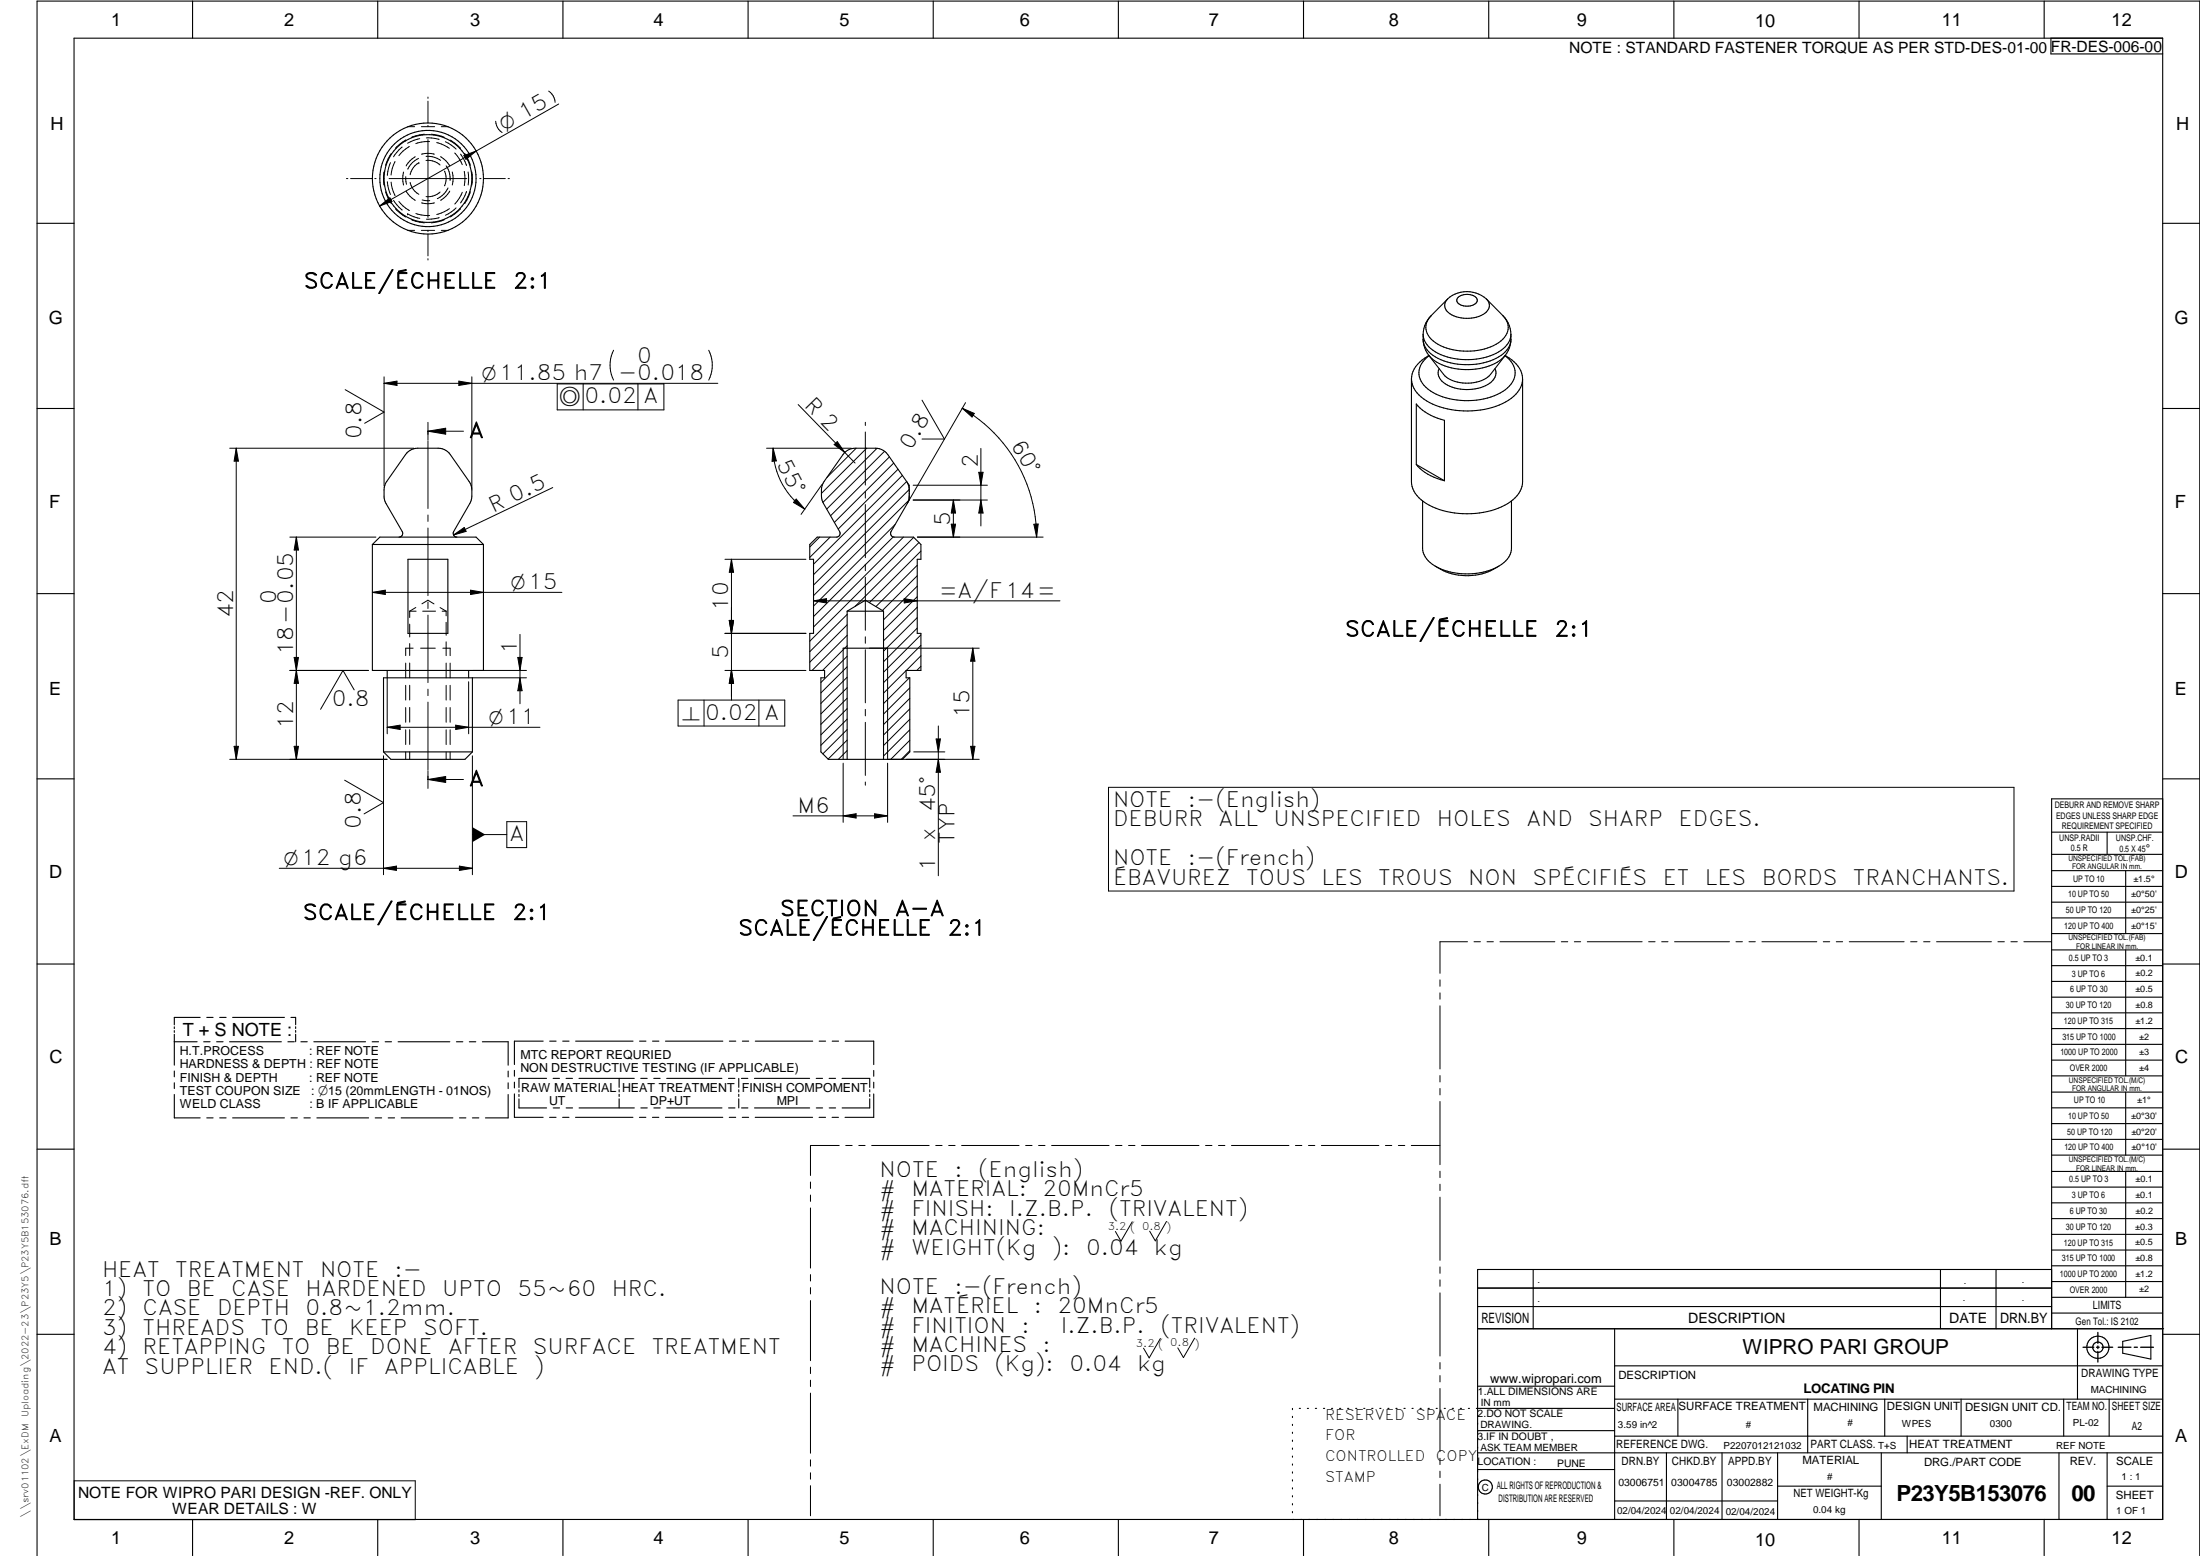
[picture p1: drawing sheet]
<svg xmlns="http://www.w3.org/2000/svg" width="594mm" height="420mm" viewBox="0 0 594 420" stroke-linecap="round" stroke-linejoin="round" font-family="sans-serif">
<g fill="none" stroke="#000" stroke-width=".3">
<path d="M20 10.3h564v400h-564zM52 .3v10M102 .3v10M152 .3v10M202 .3v10M252 .3v10M302 .3v10M352 .3v10M402 .3v10M452 .3v10M502 .3v10M552 .3v10"/>
<path d="M553.8 10.3v4.3h30.2M10 60.3h10M584 60.3h10M384.3 90.3v1.4M384.3 91.7l.4 2.2 1.1 2.1M384.3 90.3a6.3 6.3 0 0 0 4 5.1 18.4 18.4 0 0 0 17.1-.8 5.4 5.4 0 0 0 2.6-4.3M385.8 95.9a14 14 0 0 0 11.8 3.9 12.7 12.7 0 0 0 8.9-3.9l-4 5.2a9.6 9.6 0 0 1-9.6 1.9l-1.8-.8-.9-.7zM385.9 96a8 8 0 0 0-4.8 6.3M385.9 96.1a5.2 5.2 0 0 0-1.8 7.4 13.7 13.7 0 0 0 10.4 4.6 17.6 17.6 0 0 0 12.6-3.4 5 5 0 0 0-.1-8.1l-.6-.5M386.5 85.2a4.5 4.5 0 0 0 1.1 7.3 16.8 16.8 0 0 0 17.7-.4 4.3 4.3 0 0 0 .5-6.9M386.5 85.2l-1.4 2-.6 1.5-.2 1.6M388.6 99.5a3.5 3.5 0 0 0 2.3 4.5 11.8 11.8 0 0 0 11.9-.9 3 3 0 0 0 .9-3.6"/>
<path d="M390.9 80.8l-4.4 4.4M393.8 80.3a3.8 3.8 0 0 1 5 .2 1.38 1.38 0 0 1-1.3 2 3.5 3.5 0 0 1-4.1-1.1v-.6zM401.4 80.7a7.9 7.9 0 0 0-10.5 .1M401.4 80.7a2.48 2.48 0 0 1-.9 4.2 8.8 8.8 0 0 1-9.7-.8 2.28 2.28 0 0 1 .1-3.3M401.4 80.8l4.4 4.4M405.8 85.2l1.4 2 .6 1.5 .2 1.6M406.4 96a8 8 0 0 1 4.7 6l.1 28.1a7.6 7.6 0 0 1-4.8 6.3 23.1 23.1 0 0 1-22-.9 6.9 6.9 0 0 1-3.3-5.4v-27.8M408 90.3v1.4M408 91.7l-.4 2.2-1.1 2.1M408 91.7a6.2 6.2 0 0 1-4 5.1 18 18 0 0 1-17.7-1.3l-.9-1-.7-1.1-.4-1.7M10 110.3h10M381.1 102.3a7.6 7.6 0 0 0 4.9 6.4 23.4 23.4 0 0 0 21.4-.6 7.5 7.5 0 0 0 3.7-5.4"/>
<path d="M584 110.3h10M228 122.3l1.3-.9 1.1-.3 6-.1 1.6 .4 1 .5 .7 .8 5.1 7.3a6.9 6.9 0 0 1 .2 6l-4.4 7.5-.1 .6 .2 .6 .5 .3h5.5l2 2v4h-1v20h1v10h-4v2h1v20l-2 2h-20l-2-2v-20h1v-2h-4v-10h1v-20h-1v-4l2-2h5.5l.4-.3 .3-.6-.2-.6-4.3-7.5a6.8 6.8 0 0 1 .1-6zM382.5 125.4a13.8 13.8 0 0 0 7.6 4.4M382.5 125.4v-16.3a13.9 13.9 0 0 0 7.6 4.4v16.3M382.5 125.4l7.6 4.4M408.2 135.3v12.7a6.3 6.3 0 0 1-4.1 5.2 18.1 18.1 0 0 1-17.9-1.3l-1.4-1.6-.6-1.7-.1-13.3M100.6 147h29.9M100.6 147l2-2h26l1.9 2M110.2 151h10.7v20h-10.7zM123.4 145l-.6-.1-.4-.5 .1-.9 4.4-7.5a6.8 6.8 0 0 0-.2-6l-5.1-7.3-1.2-1.1-1.5-.5-6.1-.1-1.6 .4-1.3 .9-5.5 7.7a6.9 6.9 0 0 0-.2 6l4.4 7.5 .1 .9-.4 .5-.5 .1M130.5 147v34h-29.9v-34M404.6 152.9a15.5 15.5 0 0 1-16.9 0"/>
<path d="M10 160.3h10M227.7 175h12M228.8 165v40M228.8 165h9.8M238.6 165v40M238.6 165l-4.9-2.9-4.9 2.9M584 160.3h10M104.6 181v2M126.5 181v2M10 210.3h10M103.6 203h24M103.6 203v-20h24v20"/>
<path d="M103.6 203l2 2h20l2-2M584 215.7h-30v143.1M584 210.3h10M554 230.7h30M554 224.7h30M554 235.1h30M554 239.4h30M569 224.7v6M574 235.1v17M554 243.6h30M554 247.9h30M554 252.1h30"/>
<path d="M554 256.5h30M574 256.5v34M10 260.3h10M47.1 277.3v.4M47.1 278.3v.5M47.1 279.3v8.3M54.1 274.7h-7v2M55.8 274.7h1.7M59.3 274.7h1.8M62.8 274.7h14M78.6 274.7h1.2v2M79.8 277.2v.5"/>
<path d="M79.8 278.3v.4M79.8 279.3v2M554 260.8h30M554 265h30M554 269.3h30M554 273.5h30M554 277.7h30M584 260.3h10M47.1 289.2v1.6M47.1 292.4v1.5M47.1 295.5v6.4h7M47.1 281.3h6.1"/>
<path d="M55 281.3h1.7M58.5 281.3h1.7M62 281.3h14M77.7 281.3h1.8M81.3 281.3h1.7M84.7 281.3h14M100.5 281.3h1.7M104 281.3h1.7M107.5 281.3h14M123.2 281.3h1.8M126.7 281.3h1.8M130.3 281.3h6.9v6.3"/>
<path d="M137.2 289.2v1.6M137.2 292.4v1.6M137.2 295.6v6.3h-6.1M138.9 289v1.6M138.9 292.2v1.6M138.9 295.4v6.3h7.8M140.1 296.7v2.5h7.5M140.1 294.3v.6M140.1 295.5v.6M146.7 281.1h-7.8v6.3M147.6 291.2h-7.5v2.4M148.4 281.1h1.8"/>
<path d="M149.4 291.2h1.7M149.4 299.2h1.7M151.9 281.1h1.8M152.9 291.2h1.7M152.9 299.2h1.7M155.4 281.1h15.5M156.4 291.2h14.9M156.4 299.2h14.9M167.2 291.2v2.4M167.2 294.3v.6M167.2 295.5v.6M167.2 296.7v2.5"/>
<path d="M172.7 281.1h1.7M173 291.2h1.8M173.1 299.2h1.7M176.2 281.1h1.7M176.5 291.2h1.8M176.6 299.2h1.7M179.7 281.1h15.5M180 291.2h14.9M180.1 299.2h14.9M196.7 291.2h1.8M196.7 299.2h1.8M196.9 281.1h1.8"/>
<path d="M199.5 291.2v2.4M199.5 294.3v.6M199.5 295.5v.6M199.5 296.7v2.5M200.2 291.2h1.7M200.2 299.2h1.8M200.5 281.1h1.7M203.7 291.2h14.9M203.7 299.2h14.9M204 281.1h15.4M220.4 291.2h1.7M220.4 299.2h1.7"/>
<path d="M221.2 281.1h1.7M223.9 291.2h1.7M223.9 299.2h1.8M224.7 281.1h1.7M227.4 291.2h7.5v2.4M228.2 281.1h7.7v6.4M234.9 294.3v.6M234.9 295.5v.6M234.9 296.7v2.5h-7.5M235.9 289.1v1.5M235.9 292.2v1.6M235.9 295.4v6.3h-7.7"/>
<path d="M554 282h30M554 286.3h30M554 290.5h30M554 294.9h30M554 299.1h30M574 294.9v17M10 310.3h10M55.8 301.9h1.7M59.3 301.9h1.8M62.8 301.9h14M78.6 301.9h1.7M82.1 301.9h1.7"/>
<path d="M85.6 301.9h13.9M101.3 301.9h1.8M104.8 301.9h1.7M108.3 301.9h14M124.1 301.9h1.7M127.6 301.9h1.7M148.4 301.7h1.7M151.9 301.7h1.7M155.4 301.7h15.5M172.7 301.7h1.7M176.2 301.7h1.7M179.7 301.7h15.5"/>
<path d="M196.9 301.7h1.8M200.4 301.7h1.8M203.9 301.7h15.5M221.2 301.7h1.7M224.7 301.7h1.7M554 303.4h30M554 307.7h30M554 311.9h30M554 316.3h30M574 316.3v34M584 310.3h10M554 320.5h30"/>
<path d="M554 324.8h30M554 329.1h30M554 333.3h30M554 337.5h30M399 358.8h185.3M399 352.8h155M399 347.8h155M414 342.8v16M436 358.8v51.5M524 342.8v16M539 342.8v16M554 342.8h-155v67.5"/>
<path d="M554 341.8h30M554 346.1h30M554 350.3h30M554 354.6h30M561 358.8v19M10 360.3h10M399 374.3h37M436 368.8h148M436 377.8h148M453.1 377.8v10M488.1 377.8v14.5M508.9 377.8v10"/>
<path d="M529.6 377.8v10M557.3 377.8v10M569.5 377.8v10M573.2 362.2l7.6-1.6v6.4l-7.6-1.6zM584 360.3h10M349 380.3v.3M349 382.4v.4M349 384.6v.3M349 386.7v.4M349 388.9v.3M349 391v.4M349 393.2v.3"/>
<path d="M349 395.3v.3M349 397.4v.4M349 399.6v.3M350.9 380.3h.3M353 380.3h.3M355.2 380.3h.3M357.4 380.3h.3M359.6 380.3h.3M361.7 380.3h.3M363.9 380.3h.3M366.1 380.3h.3M368.3 380.3h.3"/>
<path d="M370.4 380.3h.3M372.6 380.3h.3M374.8 380.3h.3M376.9 380.3h.4M379.1 380.3h.3M381.3 380.3h.3M383.4 380.3h.4M385.6 380.3h.4M387.8 380.3h.3M390 380.3h.3M392.1 380.3h.4M394.3 380.3h.4"/>
<path d="M396.5 380.3h.3M399 396.8h37M399 392.3h185M399 386.3h37M436 387.8h148M436 380.3h-37.3M450 392.3v18M465 392.3v18M480 392.3v18M508 392.3v18M515 387.8v4.5M556 392.3v18"/>
<path d="M569 392.3v18M52 410.3v9.8M102 410.3v9.8M152 410.3v9.8M202 410.3v9.8M252 410.3v9.8M302 410.3v9.8M349 401.7v.4M349 403.9v.3M349 406v.4M349 408.2v.3M352 410.3v9.8"/>
<path d="M402 410.3v9.8M436 405.3h44M452 410.3v9.8M480 401.3h28M502 410.3v9.8M552 410.3v9.8M569 401.3h15M10 420.1v-419.8h584v419.8"/>
<circle cx="115.6" cy="48.2" r="15"/>
<circle cx="115.6" cy="48.2" r="13"/>
<circle cx="115.6" cy="48.2" r="11.8"/>
<circle cx="566.5" cy="363.8" r="1.4"/>
<circle cx="566.5" cy="363.8" r="3"/>
<circle cx="401.1" cy="401.5" r="1.91"/>
</g>
<g fill="none" stroke="#000" stroke-width=".27">
<path d="M108.6 39.7l-2.3 2.6M109.6 37.8h.1M109.6 37.8l-2.8 2.2M110.2 34.2h1.8M110.5 39.6l-1.7 1.2-1.1 1.2M113.3 37.4l-1.5 .5-1.7 .8M113.8 34.2h3.6M114.6 36.3l-3.4 .7M115.1 37.2l1.4 .1 2.1 .3M115.6 26.2v.4M115.6 27.3v5.8M115.6 33.9v.3"/>
<path d="M115.6 37.7v21M116 38.2l-2.3 .2-1.4 .4M116.5 36.2l3.4 .8M117.9 38.5l2.1 .8 1.3 .7M119.2 34.2h1.7M120.3 38.3l1.6 .9 1.3 1.1M121.6 37.8l2.7 2.2M133.9 32.7l.5 1.8 1.2 1.3M148.2 24.6l1.2 1.3 .5 1.7M150.9 28.1l-48.4 27.5M93.5 48.2h.4M94.7 48.2h5.8"/>
<path d="M101.2 48.2h.4M102.5 55.6l2.8-2.2 .5 1zM103.7 46.4l-.1 2.3 .1 1.3M104.1 51.8l.7 1.8 .9 1.4M104.6 49.1l.3 2 .5 1.4M105.1 48.2h21M105.4 43.9l-.5 1.5-.3 1.9M105.6 49.2l.3 1.7 .8 1.9M105.6 41.5l-.8 1.4-.7 1.8M106.3 54.1l.8 1.2 1.5 1.4M106.7 43.6l-.8 1.9-.3 1.8M106.8 56.4l2.8 2.2"/>
<path d="M107.7 54.4l1.1 1.2 1.8 1.3M109 46.5l-.3 1.7 .3 1.8M109.6 47.7l.2 2.1M109.7 51.6l1 1.4 1.5 1.1M110.1 57.7l1.7 .8 1.6 .5M110.1 57.7h.1M110.8 49.3l.8 1.9 1.5 1.3M111.2 59.4l1.1 .4 2.4 .4M112.1 42.3l-1.4 1.1-1 1.4M112.3 57.7l1.4 .3 2.3 .2M113 42.8l-1.6 1.1-1.3 1.8M113.1 43.9h.1"/>
<path d="M113.1 43.9l-1.5 1.3-.8 2M113.8 54.8l1.8 .2 1.7-.2M114 54l2.1 .2M115 43.3l1.8 .2 1.2 .4 .8 .7M115.1 42.2l2.3 .3 1.6 .8M117.3 41.6l-1.7-.2-1.8 .2M118.6 58.8l-2.1 .4h-1.4M118.8 51.9l-.8 .6-1.2 .5-1.7 .1M118.9 42.3l1.5 1.1 1 1.4M119.9 59.4l-3.4 .8M120.1 46.2a4.9 4.9 0 0 1 0 4M120.5 44.8l.8 1.6 .2 2.3"/>
<path d="M121 50.8l-1.1 1.5-1.8 1.3M121.4 56.3l-1.4 .9-2.1 .7M121.4 51.6l-1 1.4-1.4 1.1M122.1 46.4l.3 1.8-.3 1.8M122.8 41.3l1.3 1.6 .7 1.6M123.2 56.1l-1.3 1.1-1.6 .9M124.3 56.4l-2.7 2.2M124.3 41.6l.8 1.1 .9 2M124.8 51.9l-.7 1.6-1.3 1.6M125.3 42l3.3-1.2-2.8 2.2zM125.4 46.3l.2 1.9-.2 1.9M125.5 41.4l1 1.9 .5 1.4"/>
<path d="M126 51.7l-.5 1.2-1.2 1.9M126.4 46.4l.1 1.8-.1 1.8M127 51.8l-1.5 3.1M127.4 46.4l.2 1.8-.2 1.8M129.6 48.2h.3M130.7 48.2h5.8M137.2 48.2h.4M110.2 62.2h1.8M113.8 62.2h3.6M115.6 62.2v.3M115.6 63.3v5.8M115.6 69.8v.4"/>
<path d="M119.2 62.2h1.7M165.7 94.6a9 9 0 0 0 0 8M191.4 94.6a9 9 0 0 1 0 8M93.2 105.2l10.5 6.1-5.2 3M103.7 101.7v29.5M103.7 103.5h90.1M103.7 103.5l3.5-.6v1.2zM115.6 114v4.8M115.6 119.1v18.2M115.6 116.4h9.6M115.6 116.4l4.7-.8v1.6zM123.9 102.9l3.5 .6-3.5 .6z"/>
<path d="M127.4 101.7v30.4M150.5 103.7h28.8v7h-28.8zM157.5 103.7v7M172.3 103.7v7M215.5 109.2l15.4 15.8M233.7 114v.9M233.7 116.6v14.4M249 108.1l6 10.5h-6M259.8 110.2l3.3 1.4-.6 1zM259.8 110.2a40.2 40.2 0 0 1 20.1 34.8M260.7 108.7l-15.2 26.3M62 121h49.7"/>
<path d="M63.8 121v84M63.8 121l.6 3.5h-1.2zM115.6 139.1v1.7M149.3 131.7l-26.8 12.8M207 121h22.9M208.8 121a20 20 0 0 0 8.5 16.5M208.8 121l.8 3.5-1.1 .1zM215 134.8l2.3 2.7-3-1.8zM221.9 130.9l-5.6 8M225.2 120.1l.9-.8 2 2.9zM231.2 121l-7.9 7.9M233.7 132.8v1.7"/>
<path d="M233.7 136.2v14.4M234 121l-12.2 12.2M236.8 121.1l-14.6 14.6M238.9 121.9l-15.7 15.6M240.2 123.4l-15.9 15.9M241.3 125l-16 16.1M242.5 126.7l-16.2 16.2M243.7 128.4l-24 24M244.8 130l.2 .3M244.8 130l-25.1 25.2M245.1 130.4v.1M245.1 135.7l-.1 .3"/>
<path d="M245.2 130.6h.1M245.2 135.6h.1M245.3 130.7l.2 .3v1.2M245.3 135.4v.1M245.3 135.2l-25.6 25.6M245.5 135l-.1 .3M245.5 132.2l-25.8 25.8M245.5 132.6v.3M245.5 133.2v.3M245.5 133.8v1.2M246.6 135h20M246.6 131h20"/>
<path d="M257.4 135l.6 3.5h-1.1zM257.4 135v10M264.3 127.5h1.2l-.6 3.5zM264.9 135l.6 3.5h-1.2zM264.9 121.1v20.9M78.3 145h23.2M80 145l.6 3.5h-1.2zM80 145v60M100.6 160h51.1M100.6 160l3.4-.6v1.1zM115.6 142.6v18.2M122.5 144.5l2.9-2.1 .5 1.1z"/>
<path d="M127.1 159.4l3.4 .6-3.4 .5zM195.8 151h21.8M197.5 151l.6 3.5h-1.2zM197.5 151v38M221.3 145l-2.6 2.7M224.2 145l-5.5 5.5M233.7 152.4v1.7M233.7 155.9v14.3M241.2 145l-21.5 21.5M241.7 141.6l-22 22.1M244 145l-24.3 24.3M246.7 145.1l-28 28"/>
<path d="M247.7 152.6l-11.2 11.2M247.7 155.5l-9.4 9.3M247.7 158.3l-9.1 9.1M247.7 145h34M248.2 146.5l-17.3 17.2M248.7 148.8l-13.9 13.9M256.9 141.5h1.1l-.6 3.5zM279.2 141.6l1.1-.1-.4 3.5zM79.4 177.5h1.2l-.6 3.5zM109.6 179v4M110.6 165h1.8M110.6 179v4"/>
<path d="M110.6 165v1.8M110.6 168.5v3.5M110.6 173.8v3.2M111.6 175h-2v2M112.3 164l-1.7 1M113.6 175h4M113.9 163l1.7-.9 1.6 1M114.1 165h3.5M115.6 162.6v1.7M115.6 166.1v18.2M118.8 164.1l1.7 .9M119.4 165h1.1"/>
<path d="M119.6 175h2v2M120.5 179v4M120.5 165v1.3M120.5 168v3.5M120.5 173.3v3.7M121.6 179v4M139.8 177.5h1.2l-.6 3.5zM140.4 171.3v18.7M195.8 171h21.8M196.9 167.5h1.2l-.6 3.5zM219.7 162.2l3.5-.6v1.2zM219.7 162.2h66.5"/>
<path d="M227.7 175v30M228.8 171.6l-9.5 9.4M228.8 165.9l-10.1 10.1M228.8 168.7l-10.1 10.1M228.8 174.4l-6.7 6.6M228.8 177.2l-7.1 7.1M233.7 172v1.7M233.7 175.5v14.3M234.7 175h29.7M239.7 175v30h24.7M244.2 161.6l3.5 .6-3.5 .6zM247.7 161.1l-9.1 9.1"/>
<path d="M247.7 164l-9.1 9M247.7 166.8l-9.1 9.1M247.7 169.6l-9.1 9.1M248.7 171.4l-10.1 10.1M248.7 174.3l-10.1 10M248.7 179.9l-1.1 1.1M248.7 177.1l-4 3.9M262.7 175l.6 3.5h-1.2zM262.7 175v30M78.3 181h21.2M80 181l.6 3.5h-1.2zM95.6 186.3l-3-5.3-6 10.5"/>
<path d="M104.6 196.4l3.4-.6v1.2zM104.6 196.4h41.2M104.6 183.1v15M109.6 185.1v3.9M109.6 191.1v3.9M109.6 197.1v3.9M110.6 185v4M110.6 191v4M110.6 197v4M115.6 186.1v1.7M115.6 189.6v18.2M120.5 185.1v3.9"/>
<path d="M120.5 191.1v3.9M120.5 197.1v3.9M121.6 185.1v3.9M121.6 191.1v3.9M121.6 197.1v3.9M123.1 195.8l3.4 .6-3.4 .6zM126.5 184.1v14M127.6 181h14.6M127.6 183h14.6M140.4 183l.6 3.5h-1.2zM183.1 189h28.8v7h-28.8zM190.1 189v7"/>
<path d="M195.8 181h21.8M197.5 181l.6 3.5h-1.2zM204.9 189v7M228.8 180l-7.1 7.1M228.8 182.9l-7.1 7M228.8 185.7l-7.1 7.1M228.8 188.5l-7.1 7.1M228.8 191.3l-7.1 7.1M228.8 194.2l-7.1 7.1M228.8 197l-6.6 6.6M228.8 199.8l-5.2 5.2M233.7 191.6v1.7"/>
<path d="M233.7 195.1v14.3M244.7 181.1l-6.1 6.1M245.6 183l-7 7M245.7 185.7l-7.1 7.1M245.7 188.6l-7.1 7.1M245.7 191.4l-7.1 7.1M245.7 194.2l-7.1 7.1M245.7 197.1l-7.1 7.1M245.7 199.9l-5.2 5.1M252.8 199.5h1.2l-.6 3.5zM253.4 196v40.5M62 205h42.5"/>
<path d="M63.2 201.5h1.2l-.6 3.5zM79.4 201.5h1.2l-.6 3.5zM93.1 210.7l10.5 6-5.3 3.1M103.6 204.1v32.1M109.6 203.1v1.9M110.6 203v2M115.6 210.5l4.7-.8v1.6zM115.6 208.1v4.8M115.6 210.5h9.6M120.5 203.1v1.9M121.6 203.1v1.9M127.6 204.1v32.1"/>
<path d="M227.7 206.1v16M228.8 202.7l-2.4 2.3M233.7 211.2v.8M236.2 219.7l3.5 .6-3.5 .6zM239.7 206.1v16M245.7 202.7l-2.3 2.3M246.7 203h8.4M253.4 205l.6 3.5h-1.2zM262.1 201.5h1.2l-.6 3.5zM299.3 212.6h244.5v28h-244.5zM75.4 234.5h52.2M103.6 234.5l3.5-.6v1.1z"/>
<path d="M124.1 233.9l3.5 .6-3.5 .5zM127.6 225.4h9.3M136.9 221.9h5.3v7h-5.3zM214.1 220.3h25.6M227.7 220.3l3.5-.6v1.2zM396.3 254.3h-7.5v8.5M398 254.3h1.8M401.5 254.3h1.8M405 254.3h14.9M421.6 254.3h1.7M425.1 254.3h1.7M428.6 254.3h14.8"/>
<path d="M445.2 254.3h1.7M448.7 254.3h1.7M452.2 254.3h14.8M468.8 254.3h1.7M472.3 254.3h1.7M475.8 254.3h14.8M492.4 254.3h1.7M495.9 254.3h1.7M499.4 254.3h14.8M515.9 254.3h1.8M519.4 254.3h1.8M522.9 254.3h14.9"/>
<path d="M539.5 254.3h1.7M543 254.3h1.7M546.5 254.3h7.4M388.8 264.6v1.7M388.8 268.1v1.7M388.8 271.6v17M388.8 290.4v1.8M388.8 293.9v1.8M388.8 297.4v17.1M218.9 319.2v1.7M226.6 309.3h-7.7v8.1M228.4 309.3h1.7"/>
<path d="M231.9 309.3h1.7M235.4 309.3h15.5M252.7 309.3h1.7M256.2 309.3h1.7M259.7 309.3h15.5M277 309.3h1.7M280.5 309.3h1.7M284 309.3h15.5M301.2 309.3h1.8M304.8 309.3h1.7M308.2 309.3h15.6M325.5 309.3h1.8"/>
<path d="M329 309.3h1.8M332.5 309.3h15.6M349.8 309.3h1.8M353.3 309.3h1.7M356.8 309.3h15.5M374.1 309.3h1.7M377.6 309.3h1.7M381.1 309.3h7.7M388.8 316.3v1.7M388.8 319.8v1.7M218.9 322.7v1.7M218.9 326.2v16.2"/>
<path d="M305.7 329.9l-3 5.3-1.5-2.7M315 329.8l-3 5.3-1.6-2.7M388.8 323.3v17M218.9 344.2v1.7M218.9 347.7v1.7M218.9 351.2v16.2M388.8 342.1v1.7M388.8 345.6v1.7M388.8 349.1v17.1M218.9 369.2v1.7M218.9 372.7v1.7M218.9 376.2v16.2"/>
<path d="M313.3 361.4l-3 5.3-1.5-2.7M322.6 361.3l-3 5.3-1.6-2.6M388.8 367.9v1.8M388.8 371.4v1.7M388.8 374.9v17.1M20 399.9h92.1v10.5h-92.1zM218.9 394.2v1.7M218.9 397.7v1.7M388.8 393.8v1.7M388.8 397.3v1.7M218.9 401.2v8.1M388.8 400.8v8.5"/>
</g>
<path d="M566.5 359.8v2.9M562.5 363.8h2.9M566.1 363.8h.8M566.5 363.5v.7M566.5 364.9v2.9M567.6 363.8h2.9M572 363.8h3.4M576.3 363.8h.9M578.1 363.8h3.4" fill="none" stroke="#000" stroke-width=".36"/>
<g fill="#000">
<path d="M102.5 55.6l2.8-2.2 .5 1zM125.3 42l3.3-1.2-2.8 2.2zM103.7 103.5l3.5-.6v1.2zM115.6 116.4l4.7-.8v1.6zM123.9 102.9l3.5 .6-3.5 .6zM225.2 120.1l.9-.8 2 2.9zM259.8 110.2l3.3 1.4-.6 1zM63.8 121l.6 3.5h-1.2zM208.8 121l.8 3.5-1.1 .1zM215 134.8l2.3 2.7-3-1.8zM257.4 135l.6 3.5h-1.1zM264.9 135l.6 3.5h-1.2z"/>
<path d="M264.3 127.5h1.2l-.6 3.5zM80 145l.6 3.5h-1.2zM100.6 160l3.4-.6v1.1zM122.5 144.5l2.9-2.1 .5 1.1zM127.1 159.4l3.4 .6-3.4 .5zM197.5 151l.6 3.5h-1.2zM256.9 141.5h1.1l-.6 3.5zM279.2 141.6l1.1-.1-.4 3.5zM79.4 177.5h1.2l-.6 3.5zM139.8 177.5h1.2l-.6 3.5zM196.9 167.5h1.2l-.6 3.5zM219.7 162.2l3.5-.6v1.2z"/>
<path d="M244.2 161.6l3.5 .6-3.5 .6zM262.7 175l.6 3.5h-1.2zM80 181l.6 3.5h-1.2zM104.6 196.4l3.4-.6v1.2zM123.1 195.8l3.4 .6-3.4 .6zM140.4 183l.6 3.5h-1.2zM197.5 181l.6 3.5h-1.2zM252.8 199.5h1.2l-.6 3.5zM63.2 201.5h1.2l-.6 3.5zM79.4 201.5h1.2l-.6 3.5zM115.6 210.5l4.7-.8v1.6zM253.4 205l.6 3.5h-1.2z"/>
<path d="M262.1 201.5h1.2l-.6 3.5zM103.6 234.5l3.5-.6v1.1zM124.1 233.9l3.5 .6-3.5 .5zM127.6 223.4l3.5 2-3.5 2zM227.7 220.3l3.5-.6v1.2zM236.2 219.7l3.5 .6-3.5 .6z"/>
</g>
<g font-size="6">
<text x="512.1" y="405.2">P23Y5B153076</text>
<text x="559.4" y="405.2">00</text>
</g>
<g font-size="5.7">
<text x="82" y="77.9">SCALE/ÉCHELLE</text>
<text x="138.6" y="77.9">2:1</text>
<text x="172.1" y="98.1">0</text>
<text x="157.8" y="108.9">0.02 A</text>
<text x="217" y="109.5" transform="rotate(46 217 109.5)">R 2</text>
<text x="97.6" y="118.4" transform="rotate(-90 97.6 118.4)">0.8</text>
<text x="126.6" y="118.2">A</text>
<text x="209.6" y="125.4" transform="rotate(62 209.6 125.4)">55°</text>
<text x="246.2" y="121.7" transform="rotate(-60 246.2 121.7)">0.8</text>
<text x="272.8" y="120.1" transform="rotate(60 272.8 120.1)">60°</text>
<text x="264" y="126.2" transform="rotate(-90 264 126.2)">2</text>
<text x="133.2" y="138.4" transform="rotate(-25 133.2 138.4)">R 0.5</text>
<text x="256.6" y="142" transform="rotate(-90 256.6 142)">5</text>
<text x="253.6" y="161.4">=A/F14=</text>
<text x="62.9" y="167" transform="rotate(-90 62.9 167)">42</text>
<text x="74.6" y="163.2" transform="rotate(-90 74.6 163.2)">0</text>
<text x="196.6" y="165" transform="rotate(-90 196.6 165)">10</text>
<text x="363.2" y="171.8">SCALE/ÉCHELLE</text>
<text x="419.8" y="171.8">2:1</text>
<text x="79.1" y="177" transform="rotate(-90 79.1 177)">18-0.05</text>
<text x="139.5" y="176.5" transform="rotate(-90 139.5 176.5)">1</text>
<text x="196.6" y="178" transform="rotate(-90 196.6 178)">5</text>
<text x="89.6" y="190.6">0.8</text>
<text x="79.1" y="197" transform="rotate(-90 79.1 197)">12</text>
<text x="190.5" y="194.3">0.02 A</text>
<text x="261.8" y="194" transform="rotate(-90 261.8 194)">15</text>
<text x="126.6" y="212.2">A</text>
<text x="215.4" y="219.4">M6</text>
<text x="252.5" y="219.3" transform="rotate(-90 252.5 219.3)">45°</text>
<text x="300.6" y="217.8">NOTE</text>
<text x="320.8" y="217.8">:-(English)</text>
<text x="97.4" y="223.9" transform="rotate(-90 97.4 223.9)">0.8</text>
<text x="137.6" y="227.1">A</text>
<text x="252.5" y="227.1" transform="rotate(-90 252.5 227.1)">x</text>
<text x="257.8" y="227.8" transform="rotate(-90 257.8 227.8)">TYP</text>
<text x="300.6" y="223.1">DEBURR</text>
<text x="329" y="223.1">ALL</text>
<text x="343.9" y="223.1">UNSPECIFIED</text>
<text x="388" y="223.1">HOLES</text>
<text x="412.2" y="223.1">AND</text>
<text x="428.9" y="223.1">SHARP</text>
<text x="453.3" y="223.1">EDGES.</text>
<text x="300.6" y="233.6">NOTE</text>
<text x="320.8" y="233.6">:-(French)</text>
<text x="252.5" y="235.2" transform="rotate(-90 252.5 235.2)">1</text>
<text x="300.6" y="238.8">ÉBAVUREZ</text>
<text x="336.5" y="238.8">TOUS</text>
<text x="356.8" y="238.8">LES</text>
<text x="372.2" y="238.8">TROUS</text>
<text x="396.5" y="238.8">NON</text>
<text x="413.8" y="238.8">SPÉCIFIÉS</text>
<text x="449" y="238.8">ET</text>
<text x="460.4" y="238.8">LES</text>
<text x="475.7" y="238.8">BORDS</text>
<text x="500.3" y="238.8">TRANCHANTS.</text>
<text x="81.8" y="248.3">SCALE/ÉCHELLE</text>
<text x="138.4" y="248.3">2:1</text>
<text x="210.6" y="247.3">SECTION</text>
<text x="241.7" y="247.3">A-A</text>
<text x="199.4" y="252.6">SCALE/ÉCHELLE</text>
<text x="255.9" y="252.6">2:1</text>
<text x="237.5" y="317.8">NOTE</text>
<text x="257.7" y="317.8">:</text>
<text x="264.2" y="317.8">(English)</text>
<text x="237.5" y="323.1">#</text>
<text x="246.1" y="323.1">MATERIAL:</text>
<text x="281.5" y="323.1">20MnCr5</text>
<text x="237.5" y="328.3">#</text>
<text x="246.1" y="328.3">FINISH:</text>
<text x="272.5" y="328.3">I.Z.B.P.</text>
<text x="299.4" y="328.3">(TRIVALENT)</text>
<text x="237.5" y="333.6">#</text>
<text x="246.1" y="333.6">MACHINING:</text>
<text x="237.5" y="338.8">#</text>
<text x="246.1" y="338.8">WEIGHT(Kg</text>
<text x="284" y="338.8">):</text>
<text x="293.3" y="338.8">0.04</text>
<text x="311.6" y="338.8">kg</text>
<text x="27.6" y="344.7">HEAT</text>
<text x="47.3" y="344.7">TREATMENT</text>
<text x="86.4" y="344.7">NOTE</text>
<text x="106.6" y="344.7">:-</text>
<text x="27.6" y="349.9">1)</text>
<text x="38.5" y="349.9">TO</text>
<text x="50.4" y="349.9">BE</text>
<text x="62.4" y="349.9">CASE</text>
<text x="82.5" y="349.9">HARDENED</text>
<text x="119.4" y="349.9">UPTO</text>
<text x="139.7" y="349.9">55~60</text>
<text x="165.2" y="349.9">HRC.</text>
<text x="237.5" y="349.3">NOTE</text>
<text x="257.7" y="349.3">:-(French)</text>
<text x="27.6" y="355.2">2)</text>
<text x="38.5" y="355.2">CASE</text>
<text x="58.6" y="355.2">DEPTH</text>
<text x="82.5" y="355.2">0.8~1.2mm.</text>
<text x="237.5" y="354.6">#</text>
<text x="237.5" y="359.8">#</text>
<text x="246.1" y="354.6">MATÉRIEL</text>
<text x="246.1" y="359.8">FINITION</text>
<text x="275.9" y="359.8">:</text>
<text x="279.2" y="354.6">:</text>
<text x="285.6" y="354.6">20MnCr5</text>
<text x="286.5" y="359.8">I.Z.B.P.</text>
<text x="313.4" y="359.8">(TRIVALENT)</text>
<text x="27.6" y="360.4">3)</text>
<text x="27.6" y="365.7">4)</text>
<text x="38.5" y="360.4">THREADS</text>
<text x="38.5" y="365.7">RETAPPING</text>
<text x="70.3" y="360.4">TO</text>
<text x="76.1" y="365.7">TO</text>
<text x="82.3" y="360.4">BE</text>
<text x="88" y="365.7">BE</text>
<text x="94.3" y="360.4">KEEP</text>
<text x="100" y="365.7">DONE</text>
<text x="114.2" y="360.4">SOFT.</text>
<text x="121" y="365.7">AFTER</text>
<text x="143.9" y="365.7">SURFACE</text>
<text x="176" y="365.7">TREATMENT</text>
<text x="237.5" y="365.1">#</text>
<text x="246.1" y="365.1">MACHINES</text>
<text x="281.6" y="365.1">:</text>
<text x="27.6" y="370.9">AT</text>
<text x="39.1" y="370.9">SUPPLIER</text>
<text x="72.5" y="370.9">END.(</text>
<text x="94.2" y="370.9">IF</text>
<text x="103.7" y="370.9">APPLICABLE</text>
<text x="144.3" y="370.9">)</text>
<text x="237.5" y="370.3">#</text>
<text x="246.1" y="370.3">POIDS</text>
<text x="268.6" y="370.3">(Kg):</text>
<text x="288.8" y="370.3">0.04</text>
<text x="307.1" y="370.3">kg</text>
</g>
<text font-size="5.6" x="470.5" y="365.5">WIPRO PARI GROUP</text>
<g font-size="5.4">
<text x="136.1" y="35.5" transform="rotate(-30 136.1 35.5)">O 15</text>
<text x="130.1" y="102.6">O11.85 h7 -0.018</text>
<text x="151.1" y="108.9">a</text>
<text x="137.9" y="159.1">O15</text>
<text x="132" y="195.5">O11</text>
<text x="184.2" y="194.3">n</text>
<text x="76.6" y="233.6">O12 g6</text>
</g>
<g font-size="4.9">
<text x="30" y="7">1</text>
<text x="76.7" y="7">2</text>
<text x="127" y="7">3</text>
<text x="176.5" y="7">4</text>
<text x="226.7" y="7">5</text>
<text x="275.4" y="7">6</text>
<text x="326.4" y="7">7</text>
<text x="375" y="7">8</text>
<text x="425.8" y="7">9</text>
<text x="473.9" y="7.4">10</text>
<text x="524.3" y="7">11</text>
<text x="570.2" y="7">12</text>
<text x="13.6" y="35.2">H</text>
<text x="587.6" y="35.2">H</text>
<text x="13.2" y="87.5">G</text>
<text x="587.2" y="87.5">G</text>
<text x="13.3" y="137.1">F</text>
<text x="587.3" y="137.1">F</text>
<text x="13.3" y="187.6">E</text>
<text x="587.3" y="187.6">E</text>
<text x="13.3" y="237">D</text>
<text x="587.3" y="237">D</text>
<text x="49.3" y="279.9">T + S NOTE :</text>
<text x="13.4" y="287.1">C</text>
<text x="587.4" y="287.1">C</text>
<text x="13.4" y="336.3">B</text>
<text x="587.4" y="336.3">B</text>
<text x="13.4" y="389.3">A</text>
<text x="587.4" y="389.3">A</text>
<text x="30" y="417">1</text>
<text x="76.7" y="417">2</text>
<text x="127" y="417">3</text>
<text x="176.5" y="417">4</text>
<text x="226.7" y="417">5</text>
<text x="275.4" y="417">6</text>
<text x="326.4" y="417">7</text>
<text x="375" y="417">8</text>
<text x="425.8" y="417">9</text>
<text x="473.9" y="417.4">10</text>
<text x="524.3" y="417">11</text>
<text x="570.2" y="417">12</text>
</g>
<g font-size="4.2">
<text x="423.7" y="14.3">NOTE : STANDARD FASTENER TORQUE AS PER STD-DES-01-00</text>
<text x="553.8" y="14">FR-DES-006-00</text>
<text x="21.1" y="404.4">NOTE FOR WIPRO PARI DESIGN -REF. ONLY</text>
<text x="46.5" y="408.9">WEAR DETAILS : W</text>
</g>
<g font-size="3.9">
<text x="357.8" y="383.4">RESERVED</text>
<text x="382.3" y="383.4">SPACE</text>
<text x="357.8" y="388.9">FOR</text>
<text x="357.8" y="394.5">CONTROLLED</text>
<text x="387.8" y="394.5">COPY</text>
<text x="357.8" y="400.1">STAMP</text>
</g>
<g font-size="3.8">
<text x="400.1" y="357.1">REVISION</text>
<text x="455.9" y="357.1">DESCRIPTION</text>
<text x="526.4" y="357.1">DATE</text>
<text x="540.1" y="357.1">DRN.BY</text>
</g>
<text font-size="3.6" x="487" y="376.2">LOCATING PIN</text>
<text font-size="3.5" x="402.4" y="373.3">www.wipropari.com</text>
<g font-size="3.4">
<text x="48.5" y="284.9">H.T.PROCESS</text>
<text x="83.5" y="284.9">: REF NOTE</text>
<text x="140.5" y="285.8">MTC REPORT REQURIED</text>
<text x="48.5" y="288.5">HARDNESS &amp; DEPTH : REF NOTE</text>
<text x="48.5" y="292.1">FINISH &amp; DEPTH</text>
<text x="83.5" y="292.1">: REF NOTE</text>
<text x="140.5" y="289.4">NON DESTRUCTIVE TESTING (IF APPLICABLE)</text>
<text x="48.5" y="299.3">WELD CLASS</text>
<text x="48.5" y="295.7">TEST COUPON SIZE</text>
<text x="83.5" y="299.3">: B IF APPLICABLE</text>
<text x="84.1" y="295.7">: O15 (20mmLENGTH - 01NOS)</text>
<text x="140.8" y="294.8">RAW MATERIAL HEAT TREATMENT FINISH COMPOMENT</text>
<text x="148.3" y="298.4">UT</text>
<text x="175.5" y="298.4">DP+UT</text>
<text x="209.7" y="298.4">MPI</text>
</g>
<g font-size="3.1">
<text x="565.2" y="353.5">LIMITS</text>
<text x="562" y="371.7">DRAWING TYPE</text>
<text x="437" y="372.3">DESCRIPTION</text>
<text x="436.5" y="380.9">SURFACE AREA</text>
<text x="453.3" y="380.9">SURFACE TREATMENT</text>
<text x="489.7" y="380.9">MACHINING</text>
<text x="509.5" y="380.9">DESIGN UNIT</text>
<text x="530.6" y="380.9">DESIGN UNIT CD.</text>
<text x="558" y="380.7">TEAM NO.</text>
<text x="570.3" y="380.7">SHEET SIZE</text>
<text x="575.6" y="386.1">A2</text>
<text x="436.4" y="391.1">REFERENCE DWG.</text>
<text x="437.9" y="395.5">DRN.BY</text>
<text x="451.5" y="395.5">CHKD.BY</text>
<text x="466.6" y="395.5">APPD.BY</text>
<text x="486.7" y="395.4">MATERIAL</text>
<text x="488.9" y="391">PART CLASS.</text>
<text x="515.6" y="391">HEAT TREATMENT</text>
<text x="519.6" y="395.9">DRG./PART CODE</text>
<text x="558.9" y="395.6">REV.</text>
<text x="571.4" y="395.6">SCALE</text>
<text x="484.3" y="404.3">NET WEIGHT-Kg</text>
<text x="571.4" y="404.7">SHEET</text>
</g>
<text font-size="3" x="579.5" y="230.1">°</text>
<g font-size="2.8">
<text x="299.1" y="332.1">3.2 ( 0.8 )</text>
<text x="560.5" y="357.7">Gen Tol.: IS 2102</text>
<text x="306.7" y="363.6">3.2 ( 0.8 )</text>
<text x="399.1" y="376.7">1.ALL DIMENSIONS ARE</text>
<text x="399" y="382.7">2.DO NOT SCALE</text>
<text x="399" y="388.7">3.IF IN DOUBT ,</text>
<text x="399" y="395.5">LOCATION :</text>
<text x="420.5" y="396">PUNE</text>
<text x="437" y="401.3">03006751</text>
<text x="451.3" y="401.2">03004785</text>
<text x="466.3" y="401.3">03002882</text>
<text x="404.2" y="402">ALL RIGHTS OF REPRODUCTION &amp;</text>
<text x="404.7" y="405.4">DISTRIBUTION ARE RESERVED</text>
</g>
<g font-size="2.7">
<text x="564.6" y="376.2">MACHINING</text>
<text x="399.9" y="379.7">IN mm</text>
<text x="399.8" y="385.7">DRAWING.</text>
<text x="436.9" y="385.5">3.59 in^2</text>
<text x="471.4" y="385.6">#</text>
<text x="498.9" y="385.1">#</text>
<text x="513.6" y="385.3">WPES</text>
<text x="537.3" y="385.2">0300</text>
<text x="559.7" y="385.2">PL-02</text>
<text x="399.8" y="391.8">ASK TEAM MEMBER</text>
<text x="465.4" y="391.2">P2207012121032</text>
<text x="507.1" y="391.2">T+S</text>
<text x="555.2" y="391.2">REF NOTE</text>
<text x="493.4" y="399.6">#</text>
<text x="572.9" y="399.8">1 : 1</text>
<text x="400.1" y="402.5">C</text>
<text x="436.7" y="408.7">02/04/2024</text>
<text x="450.9" y="408.8">02/04/2024</text>
<text x="466" y="409">02/04/2024</text>
<text x="489.6" y="408.5">0.04 kg</text>
<text x="571.5" y="408.7">1 OF 1</text>
</g>
<g font-size="2.5">
<text x="559.2" y="229.9">0.5 R</text>
<text x="572.3" y="230.1">0.5 X 45</text>
<text x="559.4" y="323.5">3 UP TO 6</text>
<text x="558.9" y="327.8">6 UP TO 30</text>
<text x="557.8" y="332">30 UP TO 120</text>
<text x="415.2" y="346.4">.</text>
<text x="530.3" y="346.6">.</text>
<text x="545.9" y="346.4">.</text>
<text x="415.2" y="351.5">.</text>
<text x="530.1" y="351.3">.</text>
<text x="545.9" y="351.4">.</text>
</g>
<g font-size="2.4">
<text x="554.9" y="218.3">DEBURR AND REMOVE SHARP</text>
<text x="555.2" y="221.1">EDGES UNLESS SHARP EDGE</text>
<text x="556.1" y="227.2">UNSP.RADII</text>
<text x="556.8" y="223.8">REQUIREMENT SPECIFIED</text>
<text x="571.4" y="227">UNSP.CHF.</text>
<text x="559.8" y="238">UP TO 10</text>
<text x="576.1" y="238.1">±1.5°</text>
<text x="558.5" y="242.3">10 UP TO 50</text>
<text x="575.5" y="242.3">±0°50'</text>
<text x="557.4" y="250.8">120 UP TO 400</text>
<text x="557.9" y="246.5">50 UP TO 120</text>
<text x="575.5" y="250.8">±0°15'</text>
<text x="575.5" y="246.6">±0°25'</text>
<text x="558.7" y="259.4">0.5 UP TO 3</text>
<text x="559.5" y="263.7">3 UP TO 6</text>
<text x="576.6" y="259.4">±0.1</text>
<text x="576.6" y="263.7">±0.2</text>
<text x="559" y="268">6 UP TO 30</text>
<text x="576.6" y="268">±0.5</text>
<text x="557.9" y="272.2">30 UP TO 120</text>
<text x="576.6" y="272.2">±0.8</text>
<text x="556.9" y="280.7">315 UP TO 1000</text>
<text x="557.3" y="276.5">120 UP TO 315</text>
<text x="576.6" y="276.5">±1.2</text>
<text x="577.7" y="280.7">±2</text>
<text x="556.4" y="284.9">1000 UP TO 2000</text>
<text x="577.6" y="285">±3</text>
<text x="558.9" y="289.2">OVER 2000</text>
<text x="577.7" y="289.3">±4</text>
<text x="560" y="297.9">UP TO 10</text>
<text x="577.1" y="297.9">±1°</text>
<text x="558.5" y="302.1">10 UP TO 50</text>
<text x="575.5" y="302.2">±0°30'</text>
<text x="557.5" y="310.6">120 UP TO 400</text>
<text x="558.2" y="306.4">50 UP TO 120</text>
<text x="575.5" y="310.6">±0°10'</text>
<text x="575.5" y="306.4">±0°20'</text>
<text x="558.8" y="319.2">0.5 UP TO 3</text>
<text x="576.6" y="323.5">±0.1</text>
<text x="576.6" y="319.3">±0.1</text>
<text x="576.7" y="327.8">±0.2</text>
<text x="576.6" y="332">±0.3</text>
<text x="556.8" y="340.6">315 UP TO 1000</text>
<text x="557.3" y="336.3">120 UP TO 315</text>
<text x="576.6" y="336.3">±0.5</text>
<text x="576.6" y="340.6">±0.8</text>
<text x="556.2" y="344.8">1000 UP TO 2000</text>
<text x="576.6" y="344.8">±1.2</text>
<text x="558.9" y="349">OVER 2000</text>
<text x="577.7" y="349">±2</text>
<text x="7.7" y="382.7" transform="rotate(-90 7.7 382.7)">Uploading\2022-23\P23Y5\P23Y5B153076.dft</text>
<text x="7.7" y="409.9" transform="rotate(-90 7.7 409.9)">\\srv01102\ExDM</text>
</g>
<g font-size="2.1">
<text x="558.6" y="232.4">UNSPECIFIED TOL.(FAB)</text>
<text x="559.5" y="234.8">FOR ANGULAR IN mm.</text>
<text x="558.6" y="254">UNSPECIFIED TOL.(FAB)</text>
<text x="560.7" y="256.3">FOR LINEAR IN mm.</text>
<text x="558.7" y="292.4">UNSPECIFIED TOL.(M/C)</text>
<text x="559.6" y="294.7">FOR ANGULAR IN mm.</text>
<text x="558.7" y="313.8">UNSPECIFIED TOL.(M/C)</text>
<text x="560.6" y="316.2">FOR LINEAR IN mm.</text>
</g>
</svg>
